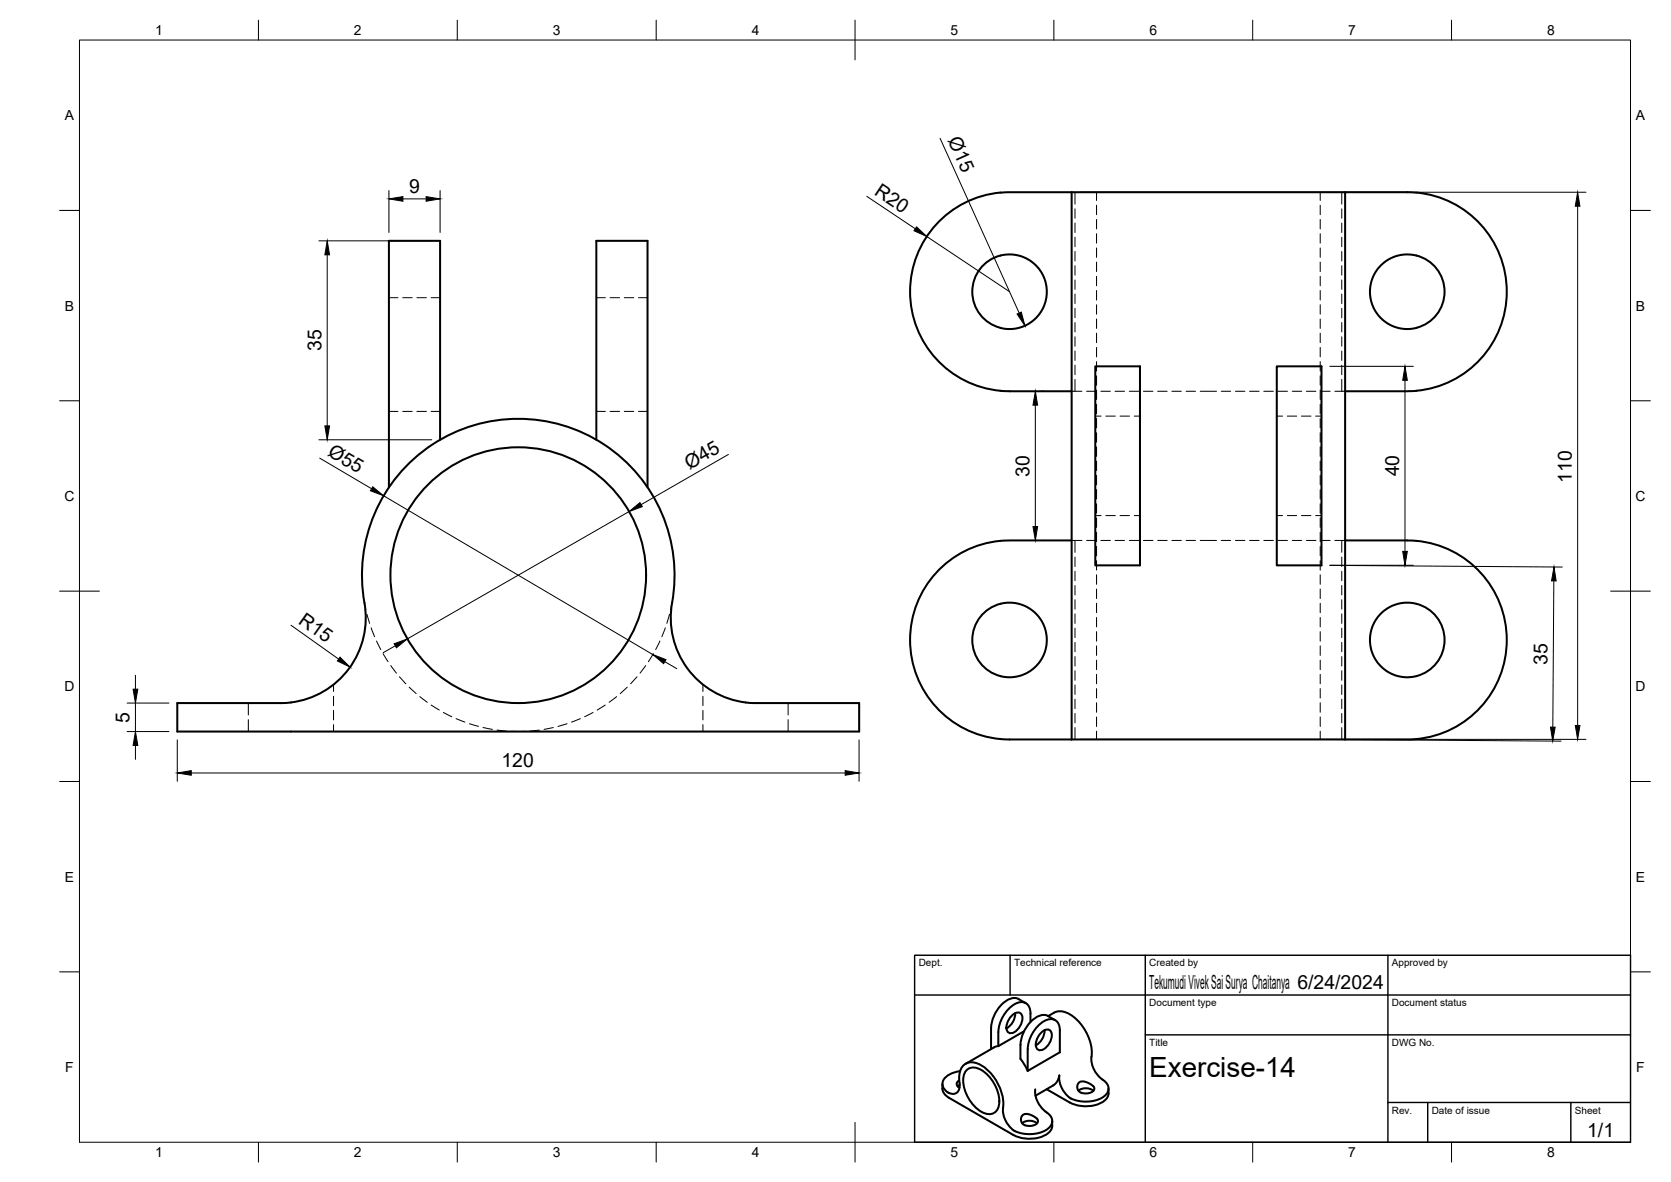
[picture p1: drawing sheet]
<svg xmlns="http://www.w3.org/2000/svg" width="420mm" height="297mm" viewBox="0 0 420 297" stroke-linecap="round" stroke-linejoin="round" font-family="sans-serif">
<!-- layer: Visible -->
<g fill="none" stroke="#000" stroke-width=".51">
<path d="M269.5 48.3h-9.9a40.3 40.3 0 0 0-13.6 1.3 25 25 0 0 0-17 26.5 25 25 0 0 0 22.5 22.1M269.5 48.3l86.6 .1M269.5 48.3v137.5M338.2 48.3v137.5M356.1 48.4a25 25 0 0 1 22.8 24.9 25 25 0 0 1-22.8 24.9M247.6 66.3a9.7 9.7 0 0 1 5-2.3h2.3l2.6 .7a9.4 9.4 0 0 1 5.2 11.6 9.4 9.4 0 0 1-11.2 6.1 9.4 9.4 0 0 1-3.9-16.1zM356.1 64.2l-2.9-.2-1.6 .2-1.4 .5a9.4 9.4 0 0 0-5.2 11.6 9.4 9.4 0 0 0 11.1 6.1M356.1 64.2a9.4 9.4 0 0 1 7.1 9.1 9.4 9.4 0 0 1-7.1 9.1M251.5 98.2l18 .1M275.4 92.1h11.2v50h-11.2zM321 92.1h11.3v50h-11.3zM356.1 98.2l-17.9 .1"/>
<path d="M101.9 117.4a39.3 39.3 0 0 1 46.8-7.6 39.3 39.3 0 0 1 20.1 43 21.5 21.5 0 0 0 22.8 23.9h24.4v7.1h-171.4v-7.1h22.8a22.5 22.5 0 0 0 21.2-9.8 22.4 22.4 0 0 0 2.7-17.6 39.3 39.3 0 0 1 10.6-31.9zM110.7 110.5v-50h-12.9v62M149.9 110.5v-50h12.9v62M269.5 135.8h-8.9a50.4 50.4 0 0 0-12.8 .8 25.1 25.1 0 0 0-18.6 28.5 25.1 25.1 0 0 0 27 20.7h13.3M338.2 135.8l17.9 .1M356.1 135.9a25 25 0 0 1 22.8 24.9 25 25 0 0 1-22.8 24.9M247.6 153.8a9.6 9.6 0 0 1 5-2.3h2.4l2.7 .8a9.4 9.4 0 0 1 5 11.6 9.4 9.4 0 0 1-11.2 6 9.4 9.4 0 0 1-3.9-16.1zM356.1 151.7l-1.5-.2h-1.6l-1.5 .3-1.6 .5a9.4 9.4 0 0 0-4.9 11.6 9.4 9.4 0 0 0 11.1 6M356.1 151.7a9.4 9.4 0 0 1 7.1 9.1 9.4 9.4 0 0 1-7.1 9.1M269.5 185.8h68.7M356.1 185.7l-17.9 .1M251 259.4v3.5"/>
<path d="M254.2 255.5a1.72 1.72 0 0 1 2.6-.7 3.7 3.7 0 0 1-2.8 4.9 1.72 1.72 0 0 1-.7-2.6zM255.3 254.6a4.4 4.4 0 0 1-2.3 3.8M257.5 259.2l-6.5 3.7M257.9 252.1a3.6 3.6 0 0 0-4.2-1 8.8 8.8 0 0 0-4.5 7.2v5.3M259.1 256.8a5.2 5.2 0 0 0-.9-4.6 3.1 3.1 0 0 0-3.8 .7 9.1 9.1 0 0 0-3.4 6.5M261.1 257.8a3.7 3.7 0 0 1 4.5-1.3 3 3 0 0 1 .9 2.5v5.4l-8.1 4.7v-5.4a9 9 0 0 1 2.7-5.9zM261.6 259.7a1.72 1.72 0 0 1 2.6-.6 3.7 3.7 0 0 1-2.8 4.8 1.72 1.72 0 0 1-.8-2.6zM262.6 258.9a4.4 4.4 0 0 1-2.2 3.8M263.5 255.3l1.8 1.1M263.5 255.3a3.4 3.4 0 0 0-3.7 .9 9.2 9.2 0 0 0-3.2 6.4v3.5l1.8 3M265 254.5l-1.5 .9M265 254.5a5.1 5.1 0 0 1 5.8 1.8 11.9 11.9 0 0 1 3.6 10.2 7.6 7.6 0 0 0 3.6 5.5 2.34 2.34 0 0 1-.9 3.9 8.9 8.9 0 0 1-8.1 0"/>
<path d="M237 272.4a3 3 0 0 0 1.6 3.5l16.2 9.3a8.5 8.5 0 0 0 9.1-.7 2.89 2.89 0 0 0 .7-2.8M238.7 274.7a1.79 1.79 0 0 0 1.9-.1 1.79 1.79 0 0 0 .7-1.9v-.6a4.5 4.5 0 0 1 1.7-4.9 5.3 5.3 0 0 1 5.5 1.8 12 12 0 0 1 3.7 10.4 6.9 6.9 0 0 0 2.6 4.6M240.8 273l.5 .3M241.2 271.5a.91 .91 0 0 0-.4 1.5M241.3 272.6l-.5 .4M241.4 269.2a5 5 0 0 0-4.3 2.6 2.8 2.8 0 0 0 1.5 2.9M243.3 268.7a3.4 3.4 0 0 1 4.2 .7 9.7 9.7 0 0 1 3.7 8.2 2.68 2.68 0 0 1-1.7 2.3 2.68 2.68 0 0 1-2.8-.5 9.7 9.7 0 0 1-4.4-8.8l.2-.8zM251 262.9l-1.1 .3-7.1 4.1M260.3 273.8a6.5 6.5 0 0 0 2.6 5.6M262.9 279.4a3.7 3.7 0 0 1 1.7 2.5 3.9 3.9 0 0 1-3.2 2.8 8.8 8.8 0 0 1-6.6-.7M263.2 273.7l5.8 3.4M264.8 272.8l-4.5 2.6"/>
<path d="M264.8 272.8l1-1 .6-1.6a6.5 6.5 0 0 0 2.6 5.7M271.2 274.1a3.1 3.1 0 0 1 3.7 0M274.9 272.9a1 1 0 0 1 .2 1.1 1 1 0 0 1-.9 .6 2.37 2.37 0 0 1-3.1-.6 1.49 1.49 0 0 1 .2-1.9 1.49 1.49 0 0 1 1.9-.1l1.6 .9M278.7 273.6a3.3 3.3 0 0 1-2.6 3.9 9.2 9.2 0 0 1-7.1-.5M257 282.3a3.1 3.1 0 0 1 3.8 0M257.1 280.3l.6-.3 .6-.1 2 .9a1.06 1.06 0 0 1 .6 1.1 1.06 1.06 0 0 1-.9 .9 2.37 2.37 0 0 1-3.1-.7 1.61 1.61 0 0 1 .2-1.8z"/>
<circle cx="130.3" cy="144.5" r="32.1"/>
</g>
<!-- layer: Hidden -->
<g fill="none" stroke="#000" stroke-width=".25">
<path d="M270.3 48.3v3M270.3 52.5v2.3M270.3 56.1v2.3M270.3 59.6v2.4M275.7 48.3v2.1M275.7 51.6v2.4M275.7 55.1v2.4M275.7 58.7v2.4M332 48.3v2.1M332 51.6v2.4M332 55.1v2.4M332 58.7v2.4"/>
<path d="M337.4 48.3v3M337.4 52.5v2.3M337.4 56.1v2.3M337.4 59.6v2.4M97.8 74.8h2.3M101.3 74.8h2.3M104.8 74.8h2.4M108.4 74.8h2.3M149.9 74.8h2.3M153.4 74.8h2.4M157 74.8h2.3M160.5 74.8h2.3"/>
<path d="M270.3 63.2v2.4M270.3 66.8v2.3M270.3 70.3v2.4M270.3 73.9v2.4M270.3 77.5v2.4M275.7 62.3v2.4M275.7 65.9v2.3M275.7 69.4v2.4M275.7 73v2.4M275.7 76.6v2.4M332 62.3v2.4M332 65.9v2.3"/>
<path d="M332 69.4v2.4M332 73v2.4M332 76.6v2.4M337.4 63.2v2.4M337.4 66.8v2.3M337.4 70.3v2.4M337.4 73.9v2.4M337.4 77.5v2.4M269.5 98.3h2.5M270.3 81.1v2.3M270.3 84.6v2.4M270.3 88.2v2.4"/>
<path d="M270.3 91.8v2.4M270.3 95.3v3M273.2 98.3h2.4M275.7 80.2v2.3M275.7 83.7v2.4M275.7 87.3v2.4M275.7 90.9v2.3M275.7 94.5v2.3M275.7 98v2.4M276.8 98.3h2.4M280.4 98.3h2.3M284 98.3h2.3"/>
<path d="M287.5 98.3h2.4M291.1 98.3h2.4M294.7 98.3h2.3M298.2 98.3h2.4M301.8 98.3h4.1M307.1 98.3h2.3M310.6 98.3h2.4M314.2 98.3h2.4M317.8 98.3h2.4M321.4 98.3h2.3M324.9 98.3h2.4M328.5 98.3h2.4"/>
<path d="M332 80.2v2.3M332 83.7v2.4M332 87.3v2.4M332 90.9v2.3M332 94.5v2.3M332 98v2.4M332.1 98.3h2.4M335.6 98.3h2.6M337.4 81.1v2.3M337.4 84.6v2.4M337.4 88.2v2.4M337.4 91.8v2.4"/>
<path d="M337.4 95.3v3M97.8 103.4h2.3M101.3 103.4h2.3M104.8 103.4h2.4M108.4 103.4h2.3M149.9 103.4h2.3M153.4 103.4h2.4M157 103.4h2.3M160.5 103.4h2.3M275.4 104.6h1.5M275.7 101.6v2.4M275.7 105.2v2.3"/>
<path d="M275.7 108.7v2.4M275.7 112.3v2.4M275.7 115.9v2.4M275.7 119.5v2.3M278 104.6h2.4M281.6 104.6h2.4M285.2 104.6h1.4M321 104.6h1.5M323.7 104.6h2.4M327.2 104.6h2.4M330.8 104.6h1.5M332 101.6v2.4"/>
<path d="M332 105.2v2.3M332 108.7v2.4M332 112.3v2.4M332 115.9v2.4M332 119.5v2.3M269.5 135.8h2.5M270.3 135.8v3M270.3 140v2.4M273.2 135.8h2.4M275.4 129.6h1.5M275.7 123v2.4M275.7 126.6v2.4"/>
<path d="M275.7 130.2v2.4M275.7 133.7v2.4M275.7 137.3v2.4M276.8 135.8h2.4M278 129.6h2.4M280.4 135.8h2.3M281.6 129.6h2.4M284 135.8h2.3M285.2 129.6h1.4M287.5 135.8h2.4M291.1 135.8h2.4M294.7 135.8h2.3"/>
<path d="M298.2 135.8h2.4M301.8 135.8h4.1M307.1 135.8h2.3M310.6 135.8h2.4M314.2 135.8h2.4M317.8 135.8h2.4M321 129.6h1.5M321.4 135.8h2.3M323.7 129.6h2.4M324.9 135.8h2.4M327.2 129.6h2.4M328.5 135.8h2.4"/>
<path d="M330.8 129.6h1.5M332 123v2.4M332 126.6v2.4M332 130.2v2.4M332 133.7v2.4M332 137.3v2.4M332.1 135.8h2.4M335.6 135.8h2.6M337.4 135.8v3M337.4 140v2.4M91.6 151.5l.4 1.7M92.3 154.4l.6 2.3"/>
<path d="M93.3 157.8l.9 2.2M167.3 157.8l-.9 2.2M168.3 154.4l-.6 2.3M169 151.5l-.4 1.7M270.3 143.6v2.3M270.3 147.1v2.4M270.3 150.7v2.4M270.3 154.3v2.4M270.3 157.8v2.4M275.7 140.9v2.4M275.7 144.4v2.4M275.7 148v2.4"/>
<path d="M275.7 151.6v2.4M275.7 155.2v2.4M275.7 158.7v2.4M332 140.9v2.4M332 144.4v2.4M332 148v2.4M332 151.6v2.4M332 155.2v2.4M332 158.7v2.4M337.4 143.6v2.3M337.4 147.1v2.4M337.4 150.7v2.4"/>
<path d="M337.4 154.3v2.4M337.4 157.8v2.4M62.4 176.7v3M83.9 172v1.8M83.9 175v2.3M83.9 178.5v2.4M94.7 161.1l1 2.1M96.3 164.3l1.3 2M98.3 167.3l1.4 1.9M100.4 170.1l1.6 1.7M102.9 172.7l1.7 1.6M105.6 175.1l1.8 1.4"/>
<path d="M108.4 177.2l2 1.2M111.5 179l2.1 1.1M149.1 179l-2.1 1.1M152.2 177.2l-2 1.2M155 175.1l-1.8 1.4M157.7 172.7l-1.7 1.6M160.2 170.1l-1.6 1.7M162.3 167.3l-1.4 1.9M164.3 164.3l-1.3 2M165.9 161.1l-1 2.1M176.7 172v1.8M176.7 175v2.3"/>
<path d="M176.7 178.5v2.4M198.2 176.7v3M270.3 161.4v2.4M270.3 165v2.4M270.3 168.6v2.3M270.3 172.1v2.4M270.3 175.7v2.4M270.3 179.3v2.4M275.7 162.3v2.4M275.7 165.9v2.4M275.7 169.5v2.3M275.7 173v2.4"/>
<path d="M275.7 176.6v2.4M332 162.3v2.4M332 165.9v2.4M332 169.5v2.3M332 173v2.4M332 176.6v2.4M337.4 161.4v2.4M337.4 165v2.4M337.4 168.6v2.3M337.4 172.1v2.4M337.4 175.7v2.4M337.4 179.3v2.4"/>
<path d="M62.4 180.9v2.9M83.9 182.1v1.7M114.7 180.6l2.2 .9M118 181.9l2.3 .6M121.5 182.8l2.3 .5M125 183.5l2.3 .2M128.5 183.8h3.6M135.6 183.5l-2.3 .2M139.1 182.8l-2.3 .5M142.6 181.9l-2.3 .6M145.9 180.6l-2.2 .9M176.7 182.1v1.7"/>
<path d="M198.2 180.9v2.9M270.3 182.8v3M275.7 180.2v2.4M275.7 183.8v2M332 180.2v2.4M332 183.8v2M337.4 182.8v3"/>
</g>
<!-- layer: BORDER -->
<g fill="none" stroke="#000" stroke-width=".25">
<path d="M20 10.1h390v276.9h-390zM65 5.1v5M115 5.1v5M165 5.1v5M215 5.1v10M265 5.1v5M315 5.1v5M365 5.1v5M15 52.9h5M410 52.9h5M15 100.7h5M410 100.7h5"/>
<path d="M15 148.6h10M405 148.6h10M15 196.4h5M410 196.4h5M15 244.2h5M410 244.2h5M65 287v5M115 287v5M165 287v5M215 282.1v9.9M265 287v5M315 287v5"/>
<path d="M365 287v5"/>
</g>
<!-- layer: TITLEBLOCK -->
<path d="M230 240.1h180v46.9h-180zM230 250h180M254 240.1v9.9M288 240.1v46.9M349 240.1v46.9M288 260.1h122M349 277.1h61M359 277.1v9.9M395 277.1v9.9" fill="none" stroke="#000" stroke-width=".36"/>
<!-- layer: FD_Dimensions -->
<g fill="none" stroke="#000" stroke-width=".25">
<path d="M236.4 34.7l19.9 44M97.8 47.9v10.5M101.3 50h5.8M110.7 47.9v10.5M218 49.3l12.1 8.2M233 59.4l20.9 13.9M271.6 48.3h127.2M396.7 51.8v130.5M80.2 60.5h28.4M82.3 64v43M262 98.3h.4M334.4 92.1h21"/>
<path d="M353.3 95.6v43M80.2 110.5h28.4M80.4 115.1l13 7.7M183.2 114.2l-22 12.6M260.3 101.8v30.5M96.5 124.6l67.6 39.9M158.2 128.6l-55.8 32M262 135.8h.4M73.2 157.1l12 8.5M355.4 142.1h-21l58.4 .4M390.7 146l-.3 36.7M32 176.7h10.5"/>
<path d="M34.1 169.7v3.5M34.1 176.7v7.1M99.4 162.3l-3 1.7M167.2 166.3l3 1.7M32 183.8h10.5M34.1 187.3v3.5M44.6 185.9v10.4M48.1 194.3h164.4M216 185.9v10.4M271.6 185.8h127.2M334.1 185.8l58.4 .5"/>
</g>
<g fill="#000" stroke="#000" stroke-width=".25">
<path d="M97.8 50l3.5-.6v1.2zM107.1 49.4l3.6 .6-3.6 .6zM230.5 57l2.5 2.4-3.2-1.4zM396.7 48.3l.6 3.5h-1.2zM82.3 60.5l.6 3.5h-1.2zM255.7 78.9l1.1-.5 .9 3.5zM353.3 92.1l.6 3.5h-1.2zM81.7 107h1.2l-.6 3.5zM260.3 98.3l.6 3.5h-1.2zM93.7 122.3l2.8 2.3-3.4-1.3zM158.2 128.6l2.7-2.3 .6 1zM259.7 132.3h1.2l-.6 3.5z"/>
<path d="M352.7 138.6h1.2l-.6 3.5zM390.7 142.5l.6 3.5h-1.2zM33.5 173.2h1.1l-.5 3.5zM85.5 165.1l2.5 2.5-3.2-1.5zM99.1 161.8l3.3-1.2-2.7 2.2zM164.1 164.5l3.3 1.3-.5 1zM34.1 183.8l.5 3.5h-1.1zM44.6 194.3l3.5-.6v1.1zM212.5 193.7l3.5 .6-3.5 .5zM389.8 182.7h1.2l-.6 3.5zM396.1 182.3h1.2l-.6 3.5z"/>
</g>
<text font-size="7" x="289" y="270.6">Exercise-14</text>
<g font-size="4.9">
<text x="238.3" y="35.2" transform="rotate(66 238.3 35.2)">Ø15</text>
<text x="102.9" y="48.5">9</text>
<text x="219.6" y="48.7" transform="rotate(34 219.6 48.7)">R20</text>
<text x="80.8" y="88.3" transform="rotate(-90 80.8 88.3)">35</text>
<text x="82.2" y="114.4" transform="rotate(31 82.2 114.4)">Ø55</text>
<text x="173.3" y="118.1" transform="rotate(-30 173.3 118.1)">Ø45</text>
<text x="258.9" y="119.8" transform="rotate(-90 258.9 119.8)">30</text>
<text x="351.8" y="119.7" transform="rotate(-90 351.8 119.7)">40</text>
<text x="395.2" y="121.3" transform="rotate(-90 395.2 121.3)">110</text>
<text x="74.8" y="156.5" transform="rotate(35 74.8 156.5)">R15</text>
<text x="389.1" y="167.1" transform="rotate(-90 389.1 167.1)">35</text>
<text x="32.6" y="181.6" transform="rotate(-90 32.6 181.6)">5</text>
<text x="126.1" y="192.8">120</text>
<text x="289" y="248.5">Tekumudi Vivek Sai Surya Chaitanya 6/24/2024</text>
<text x="399.1" y="285.7">1/1</text>
</g>
<g font-size="3.5">
<text x="39" y="8.8">1</text>
<text x="89" y="8.8">2</text>
<text x="139" y="8.8">3</text>
<text x="189" y="8.8">4</text>
<text x="239" y="8.8">5</text>
<text x="289" y="8.8">6</text>
<text x="339" y="8.8">7</text>
<text x="389" y="8.8">8</text>
<text x="16.3" y="30.2">A</text>
<text x="411.3" y="30.2">A</text>
<text x="16.3" y="78">B</text>
<text x="411.3" y="78">B</text>
<text x="16.2" y="125.9">C</text>
<text x="411.2" y="125.9">C</text>
<text x="16.2" y="173.7">D</text>
<text x="411.2" y="173.7">D</text>
<text x="16.3" y="221.6">E</text>
<text x="411.3" y="221.6">E</text>
<text x="16.4" y="269.4">F</text>
<text x="411.4" y="269.4">F</text>
<text x="39" y="290.8">1</text>
<text x="89" y="290.8">2</text>
<text x="139" y="290.8">3</text>
<text x="189" y="290.8">4</text>
<text x="239" y="290.8">5</text>
<text x="289" y="290.8">6</text>
<text x="339" y="290.8">7</text>
<text x="389" y="290.8">8</text>
</g>
<g font-size="2.5">
<text x="231" y="242.9">Dept.</text>
<text x="255" y="242.9">Technical reference</text>
<text x="289" y="242.9">Created by</text>
<text x="350" y="242.9">Approved by</text>
<text x="289" y="252.8">Document type</text>
<text x="350" y="252.8">Document status</text>
<text x="289" y="262.9">Title</text>
<text x="350" y="262.9">DWG No.</text>
<text x="350" y="279.9">Rev.</text>
<text x="360" y="279.9">Date of issue</text>
<text x="396" y="279.9">Sheet</text>
</g>
</svg>
